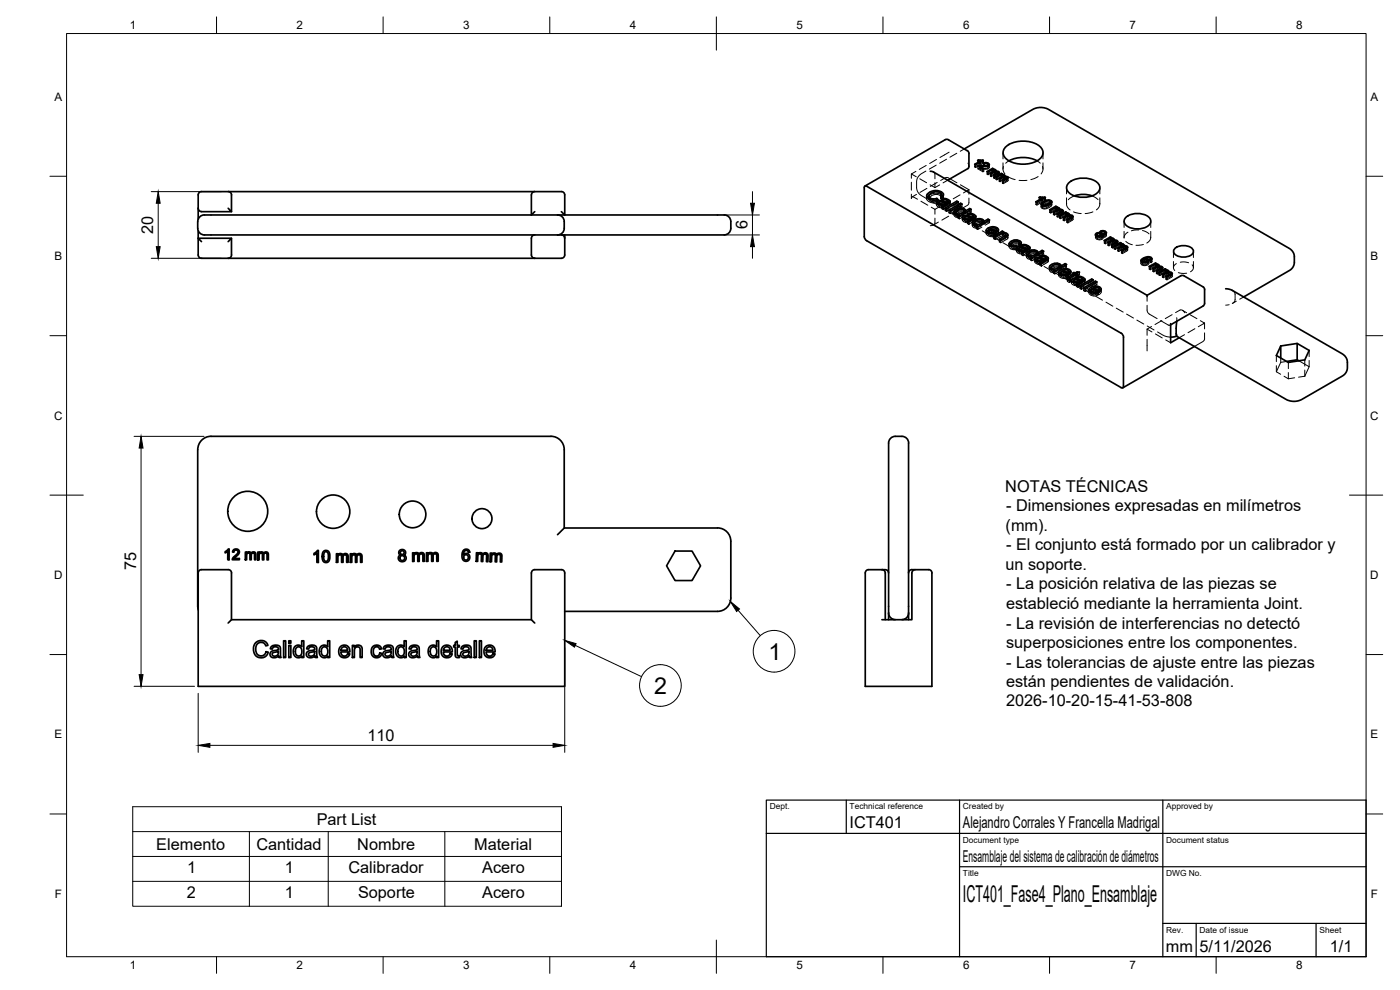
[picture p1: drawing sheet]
<svg xmlns="http://www.w3.org/2000/svg" width="420mm" height="297mm" viewBox="0 0 420 297" stroke-linecap="round" stroke-linejoin="round" font-family="sans-serif">
<!-- layer: Visible -->
<g fill="none" stroke="#000" stroke-width=".51">
<path d="M59.5 58.5v7.3M68.5 57.5a1.01 1.01 0 0 1 1 1M69.5 58.5v5M159.5 58.5v6l1-1M160.5 57.5a1.01 1.01 0 0 0-1 1M168.5 57.5h-108a.97 .97 0 0 0-1 1M168.5 57.5a1.01 1.01 0 0 1 1 1M169.5 58.5v6l-1-1M260.1 55.9l76.4 44.1M260.1 55.9l-.5-.1-.2 .5v14.7l.2 .7 .5 .5 76.7 44.2 .4-.5v-14.7l-.2-.7-.5-.6M278.7 58.8v.8M278.8 58.7l-.6 .5"/>
<path d="M279.2 51.4l1 .2 64.1 37 10.1-5.8h1M281.1 59.5l-1.6 .1-.6-.4-.2-.5 1.2-1 1.3-.2 1.1 .4 .2 .4-.2 .5 .6 .2 .2-.5-.1-.5-1.1-.7-1.4-.1-1.6 .5-.8 .9 .1 .5 .8 .7 1.2 .3 1.3-.2-.4-.4v.5M283 58.8l-.5-.4v.5M289.4 44.7l20.9-12.1 1.7-.4 2.3 .4 72.7 42 .8 .6 .6 1.3 .1 2.4-.3 .9-.8 1-14.1 8.3M290.3 45.2l-5.7-3.3-.7-.1-24.3 14M290.3 45.2l.5 .6-.1 4.6-6.3 3.7M293.7 48l-.3 .1 .9 .2v.3M294.1 49.9v.3M294.9 48.2v-.2l.2 .1-2.3 1.4-.3-.2 1.8-1M294.9 48h-1.2v.2M296.5 49.4l-.4-.4-.7 .1-.2-.2 .2-.1 1 .1 .4 .3 .1 .3-.8 .4h-2M296.5 49.4l-.5 .3-2.5 .2 1.5 .8 .3-.1-1.2-.7"/>
<path d="M296.5 49.4l.1 .4M297.9 50.5l-1.7 1 .3 .1 1.6-.7 .4 .2-.1 .2-1.2 .7 .3 .2 1.4-.7 .5 .1v.3l-1.2 .7 .3 .2 1.1-.7a.5 .5 0 0 0 0-.7 .5 .5 0 0 0-.7 0v.1M297.9 50.8l.2-.1-.2-.2v.4h.8l.2 .5M298.5 51.2v.4M299.5 51.8v.4M300.5 52l-1.6 1 .2 .2 1.4-.7 .6 .3M300.5 52.5l.7-.1 .3 .5M300.5 52.3l.3-.1-.3-.2v.5M301.1 52.8l-1.3 .8 .3 .1 1.4-.7 .6 .2M301.1 52.7v.4M301.5 53h.8a.32 .32 0 0 1 .2 .3 .32 .32 0 0 1-.3 .3l-1.1 .7-.3-.2 1.3-.9M302.1 43.8a8.6 8.6 0 0 1 10.4 .6 2.47 2.47 0 0 1-1.2 3.8 8.7 8.7 0 0 1-9.7-1 2.3 2.3 0 0 1 .5-3.4z"/>
<path d="M302.1 53.3v.4M302.8 48.3a9.4 9.4 0 0 1 8.5 0M312.2 59.1l-.3 .2 1 .1v.4M313.5 59.4v-.3l.2 .2-2.5 1.4-.3-.2 2-1.1M313.5 59.1h-1.3v.2M320.9 54.7a7.1 7.1 0 0 1 8.8 .5 2.1 2.1 0 0 1-1.1 3.2 7.2 7.2 0 0 1-8.2-1 1.89 1.89 0 0 1 .5-2.7zM322.4 58.8a8.2 8.2 0 0 1 5.3 0M59.5 62.5a1.01 1.01 0 0 0 1 1h9l-1-1M59.5 69.2v2.3h10l-1 1M60.5 72.5l-1-1v5a1.01 1.01 0 0 0 1 1h108M61.3 64.5h156M61.4 64.5a2 2 0 0 0-2 2 3.6 3.6 0 0 0 .5 3.4 4.9 4.9 0 0 0 3.4 .6h104"/>
<path d="M69.5 71.5v5a1.01 1.01 0 0 1-1 1M159.5 71.5v5M159.5 76.5a1.01 1.01 0 0 0 1 1M160.5 70.5a1.01 1.01 0 0 0-1 1M167.3 70.5h50M167.3 64.5a2 2 0 0 1 2 2 3.6 3.6 0 0 1-.6 3.4l-1.4 .6M168.5 70.5a1.01 1.01 0 0 1 1 1M169.5 70.5v6a1.01 1.01 0 0 1-1 1M217.3 64.5a2 2 0 0 1 2 2 3.6 3.6 0 0 1-.6 3.4l-1.4 .6M281.7 60.8l1 .5 1.1-.3M281.7 60.8l.4-.3 .5 .1 1.2 .4v.5M281.7 61l-.3 .2"/>
<path d="M281.7 60.8v.5M284.2 60.8l-1.9-.6-1.1 .3 .1 .6 1.6 .5v.4M284.5 60.5l-.6-.5h-.9l-.3-.3h1.3l1.2 .7-.2 .4-1.9 1.3-.4-.3 .2-.2M284.5 60.7l.4 .2M284.5 60.5l-.3 .3v.5M284.5 60.5v.6M286.5 64.1l.4-.4v.6M287.1 63.3l1.1-.5h.7l.4 .4-.2 .5-1.3 .5-.9-.3zM287.2 60.4l-3.6 2 .5 .2 3.5-2-.4-.2v.5M287.3 61.6l-2.5 1.4 .4 .3 2.5-1.5-.4-.2v.5M288.3 61l.4 .2-.4 .3zM288.3 61l-.5 .3 .4 .2"/>
<path d="M289.3 63.5l.4 .3M289.3 63.3v.7M289.4 65.3l.9 .5 1.2-.3M289.4 65.3l.4-.3h.6l1.1 .5v.5M289.4 65.5l-.3 .1M289.4 65.3v.5M289.8 63.3l-.3-.5-.9-.4-.9 .1-.8 .4a.87 .87 0 0 0-.4 1.2 .87 .87 0 0 0 1.1 .4l.2-.1v.4M291 63.1v-.5l.5 .2-3.6 2.1-.4-.3 .3-.2M291 62.6l-1.2 .7v.5M291.9 65.3l-1.7-.7-1.3 .3-.1 .3 .3 .4 1.5 .4v.4M292.2 64.9l-.6-.5h-.9l-.3-.2 1.2-.1 .9 .4 .4 .5-2.1 1.5-.4-.2 .2-.3M292.2 65.2l.4 .2"/>
<path d="M292.2 64.9l-.3 .4v.5M292.2 64.9v.7M292.4 66.9l-.4 .3M292.4 66.9v.6M292.5 66.6l1.3-.6h.6l.5 .4-.6 .7-1 .3-.7-.2zM294.9 66.7l.3 .3M294.9 66.5v.7M295.2 67h.1M295.3 66.5l-.2-.5-.8-.4-1 .1-1 .4a.9 .9 0 0 0-.2 1.2 .9 .9 0 0 0 1.2 .3v.4M296.5 69.9l1 .3 .9-.1-.3-.3v.4M296.5 66.3v-.5l.5 .2-3.6 2-.4-.2 .3-.2M296.5 65.8l-1.2 .7v.5"/>
<path d="M296.5 69.2l.5 .6h1.1M296.5 69.2l.4-.5 2 1.1 .5-.3 .3-.5-.4-.6-.5-.2h-1.7l-1.1 .8v.5l.5 .4M296.5 69.3l-.4 .3M296.5 69.3v.6M297.3 68.5l.9-.1 .7 .2 .2 .3-.3 .9M297.3 68.9v-.4l1.5 .9M297.3 68.9h.1M299.1 69.1h.1M299.1 68.9v.8M299.1 69.1l.4 .3M300.8 69.3l-2.6 1.5 .5 .3 2-1.1 .9 .2 .2 .2-.1 .3-1.8 1.1 .4 .2 1.9-1.1 .3-.3-.7-.7-1-.1v.2v-.7l.4 .3-.4 .2M301.8 70.7l.4 .2"/>
<path d="M301.8 70.5v.6M303.4 73.2l.6 .6 1-.2M303.4 73.2l.6-.6 1.1-.3 .7 .3 .1 .3-.1 .2 .4 .2 .3-.5-.3-.4-.8-.4h-.9l-1.2 .5-.4 .5v.5l.5 .4 .9 .2 1.1-.2-.4-.3v.4M303.4 73.3l-.4 .3M303.4 73.2v.7M305.4 75h.1M305.7 74.7l.9 .5 1.2-.4M305.7 74.7l.3-.4 .6 .1 1.2 .4v.5M305.7 74.9l-.3 .1M305.7 74.6v.6M305.9 73.1l.4 .2M305.9 72.8v.4"/>
<path d="M308.1 74.6l-1.9-.6-1.1 .3 .1 .6 1.6 .5v.4M308.5 74.3l-.7-.5h-.8l-.4-.3h1.3l.9 .4 .3 .4-.2 .4-1.9 1.2-.4-.2 .2-.3M308.5 74.5l.3 .2M308.5 74.3l-.4 .3v.5M308.5 74.3v.6M308.6 76.3l-.4 .3M308.6 76.2v.7M308.8 75.9l1.2-.6 .7 .1 .4 .4-.4 .5-1.1 .5-.8-.3-.2-.3zM310.9 78.2h.1M311.1 76l.3 .4M311.1 75.8v.8M311.2 77.8l.9 .5 1.2-.3"/>
<path d="M311.2 77.8l.2-.2 .6-.1 1.3 .5v.5M311.2 78l-.3 .2M311.2 77.8v.6M311.4 76.4h.1M311.5 75.9l-.2-.5-.8-.4-1 .1-1 .4a.87 .87 0 0 0-.2 1.2 .87 .87 0 0 0 1.1 .3h.2v.4M312.6 60.9l1.7-.9 .9 .1 .5 .4-.4 .7-1.4 .6-1.2-.2-.3-.3zM312.8 75.6v-.5l.4 .3-3.6 2-.4-.2 .4-.2M312.8 75.1l-1.3 .8v.5M312.9 61.5l-.2 .1M312.9 61.3v.4M312.9 61.1l1.5-.8 .9 .2-.3 .5-1.3 .6-.7-.1zM313.6 77.8l-1.9-.6-1 .3-.1 .3 .1 .3 1.6 .5v.4"/>
<path d="M314 77.5l-.5-.5h-1l-.4-.3h1.4l1.1 .8-.1 .3-1.9 1.3-.5-.3 .2-.2M314 77.7l.3 .2M314 77.5l-.4 .3v.5M314 77.5v.6M315.3 61l.1 .1M315.3 60.6v.6M315.6 80l1.4-.7 .6 .1 .4 .4-.3 .5-1.1 .4-.9-.2zM316.9 61.9l-1.9 1 .3 .2 1.6-.8 .6 .4M316.9 62.3v-.1l.7 .1 .4 .3-.1 .2M316.9 62.2l.2-.2-.2-.1v.4M317.5 62.7l-1.4 .9 .3 .1 1.1-.6M317.5 63.1h.1"/>
<path d="M317.5 62.6v.5M317.9 63l.1-.2 .6 .1 .5 .4-1.6 1.1-.3-.2 1.4-1-.6-.2-.5 .1M318 80l.3 .3M318 79.8v.8M318.4 79.8l-.2-.5-.9-.3-1 .1-1 .5a.85 .85 0 0 0-.2 1.1 .85 .85 0 0 0 1.1 .3h.3v.4M318.6 63.7h.1M318.6 63.3v.4M319.7 79.6v-.5l.4 .2-3.6 2.1-.4-.2 .4-.2M319.7 79.1l-1.3 .7v.5M319.8 63.6l-1.8 1 .3 .2 1.4-.7 .7 .1v.3l-1.3 .8 .3 .2 1.2-.7h.9l-.1 .4-1.3 .7 .4 .2 1.5-1-.4-.5-.6-.1-.1 .2M319.8 64l.3-.1 .6 .2 .2 .4M319.8 63.9l.3-.2-.3-.1v.5"/>
<path d="M320.5 64.8h.1M320.5 64.3v.5M321.6 65.4h.1M321.6 65v.4M329.2 70.8l-.2 .1M329.2 70.5v.4M330.2 69.9l-.6-.1-.6 .3-.2 .4 .3 .4M330.2 70.1v-.7l.9-.2 .9 .5-.2 .5M330.4 70.2l-.8-.1-.4 .4 .3 .3 .6 .1 .5-.4M330.4 70.2l.2 .3M330.5 69.8l.5-.3 .6 .3M330.5 69.8l.5 .3 .6-.3"/>
<path d="M330.5 70.1l-.1 .1M330.5 69.8v.4M330.6 70.8l.1 .1M330.6 70.5v.5M330.7 70.9h.1M330.9 70.8v-.5l.1 .3-.4 .4-.7 .1-.8-.2M331.6 70.2l.1 .1M331.6 69.8v.5M331.8 70.2l-.9 .1M333.2 71.1l-1.8 1.1 .3 .1 1.5-.7 .6 .1v.3l-1.3 .8 .3 .2 1.5-.8 .6 .1v.3l-1.3 .8 .3 .2 1.6-1.1-.5-.4-.6-.1-.1 .2M333.2 71.6v-.2l.8 .1 .3 .3v.2M333.2 71.4l.3-.1-.3-.2v.5"/>
<path d="M333.9 72.3h.1M333.9 71.8v.5M335 72.5v.4M336.2 72.8l-1.9 1.1 .4 .1 1.4-.7 .8 .3M336.2 73.1l.3-.2-.3-.1v.5v-.2l.9 .2 .2 .4M336.9 73.6l-1.5 .9 .4 .2 1.4-.8 .7 .1v.3l-1.4 .8 .3 .2 1.6-1-.4-.5-.6-.1-.1 .2M336.9 74h.1M336.9 73.5v.5M338 65.2a5.6 5.6 0 0 1 7.2 .4 1.95 1.95 0 0 1-1.6 2.7 5.6 5.6 0 0 1-6-1.2 1.51 1.51 0 0 1 .4-1.9zM338 74.2v.4M342.8 78.5l-.2 .1M342.8 78.3v.4"/>
<path d="M343 78l1.1-.2a.44 .44 0 0 1 .2 .6 .44 .44 0 0 1-.6 .2l-.8-.1zM343.6 77.6l1.2-.3 .5 .3M344.4 78.5l.1 .1M344.4 78.2v.5M344.5 78.6h.1M345.3 77.6l-.2 .3 .4 .1a.69 .69 0 0 0-.1-.8 .69 .69 0 0 0-.8-.2l-1.8 .7-.4 .4 .1 .4 1.3 .4 1-.6-.1-.3-.3-.3-.8-.1v.2M345.3 77.6v.3M346.8 78.9l-1.9 1 .3 .2 1.5-.7 .7 .3M346.8 79.2l.2-.1-.2-.2v.5l.3-.2 .6 .2 .1 .5M347.4 79.7l-1.4 .9 .3 .2 1.5-.8 .7 .3M347.4 79.7v.4M352.6 74.6a4.1 4.1 0 0 1 5.5 .4 1.8 1.8 0 0 1-1.9 2 3.2 3.2 0 0 1-4-1.6z"/>
<path d="M315.1 80.6l.4-.4v.7M318.2 82.5l.9 .2 1.1-.1-.4-.3v.4M318.3 81.8l.4 .5h1.1M318.3 81.8l.4-.5 1.9 1.1 .6-.4 .2-.5-.3-.5-.6-.3h-1.6l-.9 .5-.3 .4 .1 .5 .4 .4M318.3 81.8l-.4 .4M318.3 81.8v.7M318.3 80.3v.1M319.1 81.1l1-.2 .5 .2 .2 .4-.3 .4v.4M319.1 81.5v-.4l1.4 .8M319.1 81.5h.1M320.8 81.7l.4 .2M320.8 81.5v.8"/>
<path d="M321 83.4l.3 .3-.3 .3M321 83.7l-.3 .1M321 83.5v.5M322.2 84.2l.4 .4 .7 .1 1-.3M322.2 84.2l.2-.3h.6l1.3 .5v.5M322.2 84.4l-.3 .1M322.2 84.2v.5M322.3 82.1l-1.9 1.2v.3l.6 .4M322.3 81.8l-.3 .2 .3 .1v.5v-.8l.3 .1M323 82.6v-.4l.5 .3-.3 .1-.5-.2-1.7 1M323 82.5v.1M323.3 82.1v-.5l.7 .1-1 .5"/>
<path d="M323.3 81.6l-.7 .3v.6M324.6 84.7v-.5l.4-.5-.6-.4-.9 .1-.4-.3 .5-.2 1.3 .3 .7 .8-2 1.5-.5-.3 .2-.3M324.6 84.2l-1.7-.7-1.2 .3-.1 .4 .2 .3 1.5 .4v.4M325 84.1l.3 .2M325 83.8v.7M327.3 87.7l1 .3 1-.1-.4-.3v.4M327.4 87l.4 .6h1.1M327.4 87l.4-.5 1.9 1.1 .6-.3 .2-.6-.4-.5-.7-.3-1.5 .1-1.1 .9 .1 .4 .4 .4M327.4 87.1l-.4 .3M327.4 87.1v.6M327.6 83.7l-3.5 2.1 .4 .2 3.6-2-.5-.3v.5M328.2 86.3l.8-.1 .8 .2 .1 .4-.3 .4v.4"/>
<path d="M328.2 86.7v-.4l1.4 .9M328.2 86.7h-.1M328.7 84.4l-3.5 2 .4 .2 3.6-2-.5-.2v.4M329.9 86.9l.4 .3M329.9 86.7v.8M344.3 88.6v.3M347.4 80.1h.1M347.8 80l.7-.1 .5 .5-1.7 1-.3-.2 1.5-.9M348.5 80.7v.1M348.5 80.3v.5M349.7 80.7l-1.9 1 .3 .2 1.5-.8 .7 .3M349.7 81l.2-.2-.2-.1v.4v-.2l.7 .2 .3 .2v.3"/>
<path d="M350.3 81.4l-1.5 .9 .3 .2 1.4-.7 .8 .1v.3l-1.4 .8 .3 .1 1.6-.9-.4-.5-.7 .1M350.3 81.8v.1M350.3 81.4v.5M351.3 97.1v5.7l2.6-1.5M351.4 82.5h.1M351.4 82.1v.4M353.2 96.4l-.2 1.9 .1 2.6M355.3 82.8l5.7 3.2 .5 .9M361.5 86.9v4.1M361.5 91l-.5 .8-9.7 5.7M367.8 86.6l2 .5 33.1 19.1 1 1 .4 1.2v2.3l-.4 1.2-1 .9-12.3 7.1-1.9 .5-1.4-.1-1.2-.4-33-19M353.1 100.9l-1.8 .2"/>
<path d="M358.5 104l-21.5 12.4M384.4 103.8l-1.3 2.9 3.6 2 4.9-.7 1.3-2.9-3.6-2.1v5M384.4 103.8v3.6M389.3 103l-4.9 .8M389.8 108.3l-.5-.3-3.2 .4M169.3 158.4v-23.5a4 4 0 0 0-4-4h-102a4 4 0 0 0-3.9 4l-.1 47 .2 1.1M67.6 165.5l1.2-.8-.1 3.2h-.4l.1-2.5-.8 .5zM70 165l.8-.3 .9 .4v1l-1.4 1.5h1.5v.3h-2.1l.2-.5 1.5-1.7-.4-.7-.5 .1-.3 .6-.4-.1zM73.6 165.6h.4v.4l.5-.4 .6 .1a.45 .45 0 0 0 .4 .2 .45 .45 0 0 0 .4-.3h.1a.69 .69 0 0 1 .8 .8v1.6h-.4v-1.7l-.3-.4-.6 .3-.1 1.8h-.4v-1.9l-.6-.1-.4 .4v1.6h-.4zM77.4 165.6h.3v.4l.5-.4 .6 .1a.38 .38 0 0 0 .4 .3 .38 .38 0 0 0 .4-.4h.1a.66 .66 0 0 1 .8 .8v1.6h-.4v-1.8l-.3-.3-.6 .5v1.6h-.4l-.1-1.9-.7-.1-.2 .5v1.5h-.4zM94.2 166l1.1-.9h.2v3.6h-.4v-2.8l-.9 .6zM97 165.5l.6-.4 1 .4 .4 1-.1 1.3a1.16 1.16 0 0 1-1.4 1 1.16 1.16 0 0 1-.8-1.6z"/>
<path d="M97.4 165.7l.6-.2 .5 .7v1.7l-.5 .5-.5-.1-.3-.5-.1-1.2zM101 166.1h.4v.4l.4-.4h.7a.39 .39 0 0 0 .4 .4 .39 .39 0 0 0 .4-.3l.6-.1 .5 .5 .1 2.1h-.5v-1.9l-.4-.3a.64 .64 0 0 0-.6 .7v1.5h-.5v-2l-.4-.2-.5 .1-.2 .5v1.6h-.4zM105.1 166.1h.4v.4l.6-.4h.6a.39 .39 0 0 0 .4 .4 .39 .39 0 0 0 .3-.3l.8-.1 .4 .4v2.2h-.4v-2l-.5-.2a.64 .64 0 0 0-.6 .7v1.5h-.4l-.1-2-.3-.2-.5 .1-.2 .5v1.6h-.5zM119.9 165.2l.7-.3 .7 .1 .4 .6v.5a.34 .34 0 0 0-.4 .4 .34 .34 0 0 0 .4 .3l.2 .6-.1 .6-.5 .4-.7 .1-.6-.1-.4-.5-.1-.5 .3-.6a.3 .3 0 0 0 .3-.3 .3 .3 0 0 0-.3-.3l-.1-.5zM123.8 165.9h.4v.3l.6-.4 .6 .1a.33 .33 0 0 0 .4 .3 .33 .33 0 0 0 .3-.3l.5-.1 .6 .3 .2 2.3h-.5v-1.9l-.5-.3a.64 .64 0 0 0-.6 .7v1.6h-.4l-.1-2-.2-.3-.5 .1-.3 .6v1.6h-.5zM128 165.8h.4v.4l.6-.4 .6 .1a.33 .33 0 0 0 .3 .3 .33 .33 0 0 0 .4-.3l.7-.1 .4 .4 .1 2.2h-.4l-.1-2-.4-.3a.64 .64 0 0 0-.6 .8v1.5h-.5v-2l-.3-.2-.5 .1-.3 .5v1.6h-.4zM139.1 165.1l.6-.3a1 1 0 0 1 1.3 .9h-.5l-.1-.4-.4-.2-.7 .5-.2 .9 .4-.4h.7l.5 .2 .3 .7-.1 .7-.4 .5-1 .2-.6-.5-.2-.5v-1.3zM143 165.8h.4v.4l.4-.4 .7 .1a.39 .39 0 0 0 .4 .3 .39 .39 0 0 0 .4-.3h.7l.4 .4v2.2h-.4v-1.8l-.4-.5a.63 .63 0 0 0-.7 .8v1.5h-.5l.1-2-.3-.3-.5 .1-.3 .6-.1 1.6-.4-.1zM147.1 166h.4v.3l.5-.3h.7a.39 .39 0 0 0 .4 .3 .39 .39 0 0 0 .4-.3h.5l.5 .3 .1 2.3h-.4v-1.9l-.4-.4a.63 .63 0 0 0-.7 .8v1.5h-.5v-2.1l-.3-.2-.5 .1-.2 .6-.1 1.6-.4-.1zM159.5 171.9v14M167.3 160.4l2-2h46a4 4 0 0 1 4 4v17M168.5 170.9h-8a1.01 1.01 0 0 0-1 1"/>
<path d="M168.5 170.9a1.01 1.01 0 0 1 1 1v34h-110v-34a1.01 1.01 0 0 1 1-1h8a.97 .97 0 0 1 1 1v14.1l-1 .9M202.6 165.3h5.1l2.5 4.5-2.5 4.4h-5.1l-2.6-4.4zM219.3 179.4a4 4 0 0 1-4 4h-45.8M264.7 170.9h-4a1.01 1.01 0 0 0-1 1v34h20v-34a.97 .97 0 0 0-1-1h-4a1 1 0 0 0-1 1v14h-9M264.7 170.9h1a1 1 0 0 1 1 1M264.7 170.9a1.01 1.01 0 0 1 1 1v14M273.7 170.9h1M273.7 170.9a1.01 1.01 0 0 0-1 1M69.5 185.9h90l1 1M76.7 192.9l.9-.6 1.1-.1 .8 .2 .6 .6 .3 .6-.6 .2-.4-.7-.5-.3-1.3 .1-.6 .7-.2 .9 .2 1.5 .7 .7h1.1l.7-.5 .3-.7 .7 .2-.8 1.3-.8 .3h-.9l-.8-.2-.6-.5-.4-1-.1-.9 .1-1zM81.5 193.9l1.4-.3 1.1 .4 .4 3.3h-.7l-.1-.5-1.1 .5-1-.1-.5-.7 .2-.8 .7-.4 1.2-.2a.51 .51 0 0 0 .4-.6 .51 .51 0 0 0-.6-.4h-.2a.84 .84 0 0 0-1 .7l-.6-.1zM81.8 195.9l1.1-.3a.41 .41 0 0 1 .7 0 .41 .41 0 0 1-.1 .6l-.5 .6-.8 .1-.5-.4z"/>
<path d="M85.1 192.3h.6v5h-.6zM86.7 192.3h.6v.7h-.6zM86.7 193.6h.6v3.7h-.6zM88.4 194.1l1-.5 .7 .1 .5 .4v-1.8h.6v5h-.6v-.5l-.9 .5a1.96 1.96 0 0 1-1.6-1.2 1.96 1.96 0 0 1 .3-2zM89 194.3l.8-.2 .6 .5 .2 1.4-.6 .8h-.6l-.6-.6-.2-1zM92.4 193.9l1.1-.3 1.3 .3 .5 3.4h-.7l-.1-.5-1.1 .5-1-.1-.4-.5 .1-1 .6-.4 1.3-.2a.51 .51 0 0 0 .4-.6 .51 .51 0 0 0-.6-.4h-.2a.78 .78 0 0 0-1 .7l-.6-.1zM92.7 195.9l1.1-.3a.41 .41 0 0 1 .7 0 .41 .41 0 0 1-.1 .6l-.5 .6-.8 .1-.5-.4zM96.3 194l1.1-.4 .9 .5v-1.8h.7v5h-.6v-.5l-.9 .5a1.97 1.97 0 0 1-1.7-1.2 1.97 1.97 0 0 1 .5-2.1zM96.8 194.3l.8-.2 .7 .6v1.3l-.6 .8h-.5l-.7-.6-.1-1zM102.1 194.1l1.2-.5h.6l.6 .5 .4 .5 .1 1h-2.7l.3 .9 .6 .3h.6l.6-.7 .6 .1-.5 .8-1.4 .3-1.1-.6-.4-1.2zM102.6 194.4l.5-.3h.6l.5 .4 .2 .6h-2.1zM105.7 193.6h.6v.5l1.1-.5 1.1 .4 .2 .5v2.8h-.6v-2.6l-.3-.4-.4-.2-.5 .1-.4 .4-.1 2.7h-.7z"/>
<path d="M112 193.9l1.2-.3 .8 .3 .4 .4 .1 .4-.6 .1-.4-.6-.7-.1-.7 .8v1.2l.5 .7h.8l.4-.4 .2-.5 .6 .1-.3 .7-.5 .5h-1.4l-.7-.6-.3-1.5zM115.3 194l1.2-.4 1.3 .3 .4 3.4h-.6l-.1-.5-1.1 .5-1-.1-.5-.7 .2-.8 .5-.4 1.3-.2a.49 .49 0 0 0 .5-.6 .49 .49 0 0 0-.6-.4h-.3a.78 .78 0 0 0-.9 .7l-.6-.1zM115.6 196l1.2-.4a.41 .41 0 0 1 .6-.1 .41 .41 0 0 1-.1 .7l-.4 .5-.7 .2-.6-.3zM119.2 194l1.2-.4 .9 .5v-1.8h.6v5h-.6v-.5l-.9 .5a1.99 1.99 0 0 1-1.2-3.3zM119.7 194.3l.8-.2 .7 .6 .1 1.4-.6 .7h-.5l-.7-.6-.1-1.1zM123.1 194l1.2-.4 1.3 .3 .2 .5 .2 2.9h-.6l-.2-.5-1 .5-1.1-.2-.4-.7 .2-.7 .5-.4 1.3-.2a.49 .49 0 0 0 .5-.6 .49 .49 0 0 0-.6-.4h-.3a.78 .78 0 0 0-.9 .7l-.6-.1zM123.4 196l1.2-.4a.41 .41 0 0 1 .6 0 .41 .41 0 0 1-.1 .6l-.4 .5-.7 .2-.6-.3zM129 194l1.1-.4 .9 .5v-1.8h.6v5h-.5v-.5l-.9 .5a1.97 1.97 0 0 1-1.7-1.2 1.97 1.97 0 0 1 .5-2.1zM129.5 194.3l.8-.2 .6 .5 .1 1.4-.5 .8h-.6l-.6-.4-.2-1.1zM132.9 194l1.3-.4 .8 .2 .4 .4 .3 1.4h-2.7l.3 .9 .6 .3h.7l.5-.7 .6 .1-.5 .8-1.4 .3-1-.5-.3-.6-.1-.9zM133.3 194.4l.6-.3h.6l.5 .4 .1 .6h-2zM136.6 192.8l.6-.4v1.2h.6v.5h-.6v2.4l.2 .2h.4l.1 .6h-.8l-.4-.4-.1-2.8h-.4v-.5h.4z"/>
<path d="M138.7 193.9l1.4-.3 1.1 .4 .4 3.3h-.7l-.1-.5-1.1 .5-1-.1-.5-.7 .3-.8 .6-.4 1.2-.2a.51 .51 0 0 0 .5-.6 .51 .51 0 0 0-.7-.4h-.1a.84 .84 0 0 0-1.1 .7l-.6-.1zM139 196l1.1-.4a.41 .41 0 0 1 .7 0 .41 .41 0 0 1-.1 .6l-.5 .6-.7 .1-.5-.3zM142.3 192.3h.6v5h-.6zM143.9 192.3h.6v5h-.6zM145.6 194.1l1.2-.5h.6l.8 .5 .4 1.5h-2.7l.2 .9 .6 .3h.7l.5-.7 .7 .1-.6 .8-1.3 .3-.7-.2-.5-.4-.3-1.4zM146.2 194.4l.5-.3h.6l.5 .4 .1 .6h-2zM266.7 183.9v-50.1a2.49 2.49 0 0 1 2-2.9 3.6 3.6 0 0 1 3.4 .6l.6 1.4v51M266.7 183.9v2M266.7 183.9a2 2 0 0 0 2 2M272.7 183.9v2M272.7 183.9a2 2 0 0 1-2 2"/>
<circle cx="74.3" cy="153.4" r="6"/>
<circle cx="100" cy="153.5" r="5"/>
<circle cx="123.8" cy="154.3" r="4"/>
<circle cx="144.6" cy="155.6" r="3"/>
<circle cx="120.7" cy="165.8" r=".58"/>
<circle cx="120.7" cy="167.5" r=".73"/>
<circle cx="139.9" cy="167.3" r=".78"/>
</g>
<!-- layer: Hidden -->
<g fill="none" stroke="#000" stroke-width=".3">
<path d="M273.5 58.3v1.2a.44 .44 0 0 1 .2-.4 .44 .44 0 0 1 .5 0l1.2 .7M273.5 52.2v1.3M273.5 54.7v2.4M273.5 52.2l1.5 .9M274.9 51.4l-1.4 .8M275.1 58.3l-1.4 .8M276 53.6l2.1 1.2M277.9 51.3l-1.8 1.1-.8 1-.2 1v2.1l.7 1.6 2.5 1.6M278 49.6l-2.1 1.2M278.1 58.8v.8M278.2 56.5l-2.1 1.2M278.2 59.2l.1 .9 1.2 .7 1.9-.1 .1-.8"/>
<path d="M278.7 59.6h.1M279.1 55.4l1.5 .9M280.2 51.6l.4 .5v1.5M280.6 54.8v1.5M281 49.6l-2.1 1.1M281.1 47.8l-2.1 1.3M281.1 60v.3l.4 .4M281.3 54.7l-2.1 1.2M282 55.5l-1.4 .8M282.3 58.8v.8l.2-.4-.1-.4-1.2-.5-1.5 .4-1 .8 .1 .5 .9 .5 1.4-.2M282.3 54.2l1.3-.8 .7-.1 2.9 1.5M282.5 58.4l-1.8-.4-1.9 .7"/>
<path d="M282.5 58.9v.3M282.7 59.7v.8l.8-.1 1 .3M282.9 59v.8l-.6-.2M283 60v.8l-.3-.3M283 58.8l.1 .6-.2 .4M283.1 58.4v.8M284.1 47.8l-2.1 1.2M284.4 54.1l-1.4 .8M284.8 45.7l-2.7 1.6M287.1 46l-2 1.2M288.1 58.5l-2 1.2M288.2 55.4l2.6 1.5"/>
<path d="M289.4 44.7l-1.2 .7M290.5 48.9l.3 1M290.8 56.9l-1.6 1M290.8 59.4l-.1 1.9-1.9 1.2M290.8 56.9v1.4M292.8 49.5v.8l-.3-.2M293.4 48.1v.9l.3-.2M293.5 49.9v.8l2.5-.2 .5-.3M293.5 50.7l1.5 .8v-.8M293.7 48.2v.6l1.2 .1M294.1 50.7h.9M294.1 50.2v.5"/>
<path d="M294.1 50.7l1.2 .7M294.3 48.6v.5l-.9-.1M294.3 49.1l-1.8 1v-.8M295.1 48.1v.9l-.2-.1v-.7M295.1 49l-2.3 1.3M295.2 48.9v.9l1.2-.1 .1 .5M295.3 50.6v.8l-.3 .1M295.4 49.1v.8l-.2-.1M295.4 49.9l.7-.1 .4 .4M296.2 52.3l.3 .1M296.5 51.6v.8l1.4-.7 .6 .3-1.3 .8v-.8M296.6 49.8l.3 .4-.3 .4-1.6 .1"/>
<path d="M296.6 49.8h.1M296.9 49.4v.8M297.5 52.2v.8l-.3-.2M297.9 51.3l-1.7 1v-.8M298.1 51.5l-.2-.2v-.4v.7l.8 .2 .2 .4M298.1 50.7v.8l-.2 .1M298.2 52.6v.8l1.3-.9-.7-.2-1.3 .7M298.5 52.8v.8l-.3-.2M298.5 51.6v.4M298.9 51.5v.7h.5l.5 .4M298.9 53.8l.2 .2M298.9 51.2v.8"/>
<path d="M299.1 53.2v.8l1.4-.7 .6 .3M299.5 52.2v.4M299.8 53.6v.8l1.3-.8M299.9 52.6l-1.4 1M299.9 51.8v.8M300.1 53.7v.8l-.3-.1M300.5 52.5v.4l.3 .1M300.5 52.9l-1.6 .9v-.8M300.5 52.5v.6l.9 .2 .1 .4M300.8 52.2v.8l-.3 .1M301 45.8v1.9M301 48.9v1.8"/>
<path d="M301.1 54.3v.8l-.3-.1M301.1 53.1v.4M301.2 50l-.1 1.3 .5 .9M301.5 53v.7l.7 .1 .3 .3M301.6 52.8v.8M302.1 54.1l-.7-.2-1.3 .6M302.1 54.1l-1.3 .9v-.9M302.1 53.7v.4M302.5 53l2.2 .9M302.5 54.1l-1.4 1M302.5 53.3v.8M302.8 48.3l-1 .7"/>
<path d="M305.8 54.1h2.4M311.3 48.3l.9 .7M311.6 53l-2.2 .9M311.9 59.3v.8l.3-.2M312.2 59.3v.6l1.3 .1M312.9 59.8v.4l-1-.1M312.9 50v1.3l-.5 .9M313 45.8v1.9M313 48.9v1.8M313.7 59.3v.8l-.2-.1v-.6M320.1 56.3v1.9M320.1 59.4v1.8"/>
<path d="M322.4 58.8l-1.8 1.1M327.7 58.8l1.8 1.1M330.1 56.3v1.9M330.1 59.4v1.8M276.4 60.4l2 1.2M279.3 60.3l2.1 1.2M279.5 62.2l1.1 .6M280.6 65.5v1.4a1.17 1.17 0 0 1-1.4 .8M280.6 62.8v1.5M281.1 60.7v.9M281.4 61.2l-.3 .4 .5 .5 1.3 .3v-.4M281.6 66.6l-1.4 .9"/>
<path d="M281.7 61.7l1.1 .5 1-.4M281.7 61h.9l1.2 .5M281.7 61.3v.3M281.9 62l-1.3 .8M282.4 62.1l2.1 1.2M282.7 61.8v.8l.4 .3v-.8M282.9 62.4l-.2 .2M283 60.8h.8l.7 .5M283.6 62.4v.8l1.3-.7M283.6 63.2l.5 .3M283.8 61.5v.3l-1.4-.5-.5 .1-.2 .3M283.8 61.5l.4 .1"/>
<path d="M284.1 62.6v.9l1.2-.8M284.5 61.3l-.3 .3v-.3M284.5 61.1v.2M284.7 64.9l-2 1.1M284.8 63.8l.4 .3M284.9 60.9l.3 .5M285 60.8v.8l-1.9 1.3M285 60.2l-2 1.3M285.2 61.4l-.2 .2M285.2 60.5v.8M285.5 63.9l2.1 1.2M286.3 63.7v.8"/>
<path d="M286.5 64.1a.98 .98 0 0 0 .2 1 .98 .98 0 0 0 1.1 .2v-.5M286.9 64.3v.2M287 64.2l1.3-.6 .7 .1 .3 .3-.2 .5-1.1 .5-1-.2zM287.2 60.9v.3l.4 .2M287.2 61.2l-1.3 .7M287.3 62.1v.3l.4 .2M287.3 62.4l-2.5 1.4v-.8M287.5 64.6v.9l.3-.2M287.5 65.5l.4 .2M287.6 60.6v.8l-1.2 .8M287.7 61.8v.8l-2.5 1.5v-.8M287.8 61.3v.8l.5-.3"/>
<path d="M287.8 62.1l.4 .2M287.8 63.1l-2.1 1.2M287.9 64.9v.8l1.3-.7M288.6 65.7l2.1 1.2M288.7 61.2v.9l-.5 .2v-.8l.5 .6M288.8 66l.3 .4 .8 .4 .7 .1v-.5M288.8 65.2v.8M289.1 65.6l-.3 .4M289.3 63.5l-1.1-.2-1.3 .4M289.3 64v.1M289.4 66.1l1 .5 1.1-.3M289.4 65.5h.8l1.3 .5"/>
<path d="M289.4 65.8v.3M289.7 63.8l.1 .3M289.8 63.2v.8M290.4 66.3v.8l.4 .3v-.9M290.4 64.2v.8l.7-.2 1.1 .4M290.6 66.9l-.2 .2M290.7 64.4v.9l-.3-.3M290.7 65.3l.8-.1 .7 .5M291 63.1v.3l.5 .2M291 63.4l-1.2 .7v-.3M291.5 62.8v.8l-1.3 .8M291.5 66v.3l-1.6-.5-.5 .3"/>
<path d="M291.5 66l.4 .1M291.7 67.4l2.1 1.3M291.8 66.8v.9M292 67.2v.1a.99 .99 0 0 0 .3 1 .99 .99 0 0 0 1 .1v-.4M292.2 65.7l-.3 .4v-.3M292.2 65.6v.2M292.4 67.5v.2M292.6 67.3l1.3-.5 .6 .1 .4 .4-.5 .5-.9 .4-1-.3zM292.6 65.4l.3 .3-.2 .4M292.7 65.3v.8l-1.9 1.3M292.9 65v.8M293 67.8v.8l.3-.2"/>
<path d="M293 68.6l.4 .3M293.4 68v.9l1.3-.8M294.8 69.2l2 1.2M294.9 66.7l-1.1-.3-1.4 .5M294.9 67.2v.1M295.3 66.4v.8M296 70l.5 .7 1.1 .3 .8-.1v-.8M296 69.2v.8M296.1 69.6l-.1 .4M296.5 66.3v.3l.5 .2M296.5 66.6l-1.2 .7v-.3v.3M296.5 70.1l.6 .5h1"/>
<path d="M296.5 69.9v.2M296.9 68.7v.9l-.4 .5M296.9 69.6l2 1.1v-.9M297 66v.8l-1.3 .7M297.3 68.9l-.8 .4M297.3 69.3l1.3-.1 .5 .4-.3 .6v-.4M297.3 68.9v.4l1.5 .9M297.3 68.9h1l.8 .2M297.9 71l2.1 1.2M298.1 70.2v.4l.3 .3M298.2 71.6l.5 .3M298.7 71.1v.8l1.9-1h.9l.3 .3-.2 .4-1.7 1v-.8"/>
<path d="M299.1 69.7v.1M299.5 69.4l.1 .7-.7 .6M299.7 69v.8M300.3 72v.8l-.4-.2M300.8 70.2l-2.6 1.4v-.8M301 72.8l2 1.2M301.2 70.4l-.4-.4v.6l1 .1M301.2 69.6v.8l-.4 .2M301.8 71.1v.2M302.2 70.9l.3 .4-.1 .3-2.1 1.2M302.5 70.5v.8M302.8 73.2v.8"/>
<path d="M303 73.6l-.2 .4M303.4 73.9v.2M304.1 74.6l2 1.2M305 74v.5l.4 .2M305.1 75.4l.3 .4 .8 .4h.6v-.4M305.1 74.6v.8M305.4 73.9v.8l-.8 .2-1.1-.2-.7-.7M305.4 75l-.3 .4M305.7 75.5l1 .5 1.1-.3M305.7 74.9l.8-.1 1.3 .5M305.7 75.2v.3M305.8 73.1v.9l.1-.4-.2-.3-1-.1-.7 .3-.6 .5 .6 .6 1-.1"/>
<path d="M305.9 73.1l-1.2-.3-1.3 .5M305.9 73.2v.4M306.2 73.3v.9l-.4-.2M306.3 73.3l.2 .5-.3 .4M306.5 72.9v.8M306.6 75.7v.8l.4 .2v-.8M306.6 73.5v.8l1-.1 .9 .3M306.8 76.2l-.2 .3M307 73.8v.8l-.4-.3M307 74.6h.7l.8 .5M307.2 76.4l2 1.2M307.8 75.3v.4l-1.5-.6-.5 .2-.1 .2"/>
<path d="M307.8 75.3l.3 .2M308.1 76.2v.8M308.2 76.6v.1a.99 .99 0 0 0 .3 1 .99 .99 0 0 0 1.1 .1v-.4M308.5 75.1l-.4 .4v-.4M308.5 74.9v.2M308.6 76.9v.2M308.7 76.8l1.4-.7 .6 .1 .4 .4-.4 .5-1 .5-.9-.2zM308.8 74.7l.3 .5M308.9 74.6v.8l-1.9 1.3M309.1 75.2l-.2 .2M309.1 74.3v.9M309.2 77.2v.8l.4-.2"/>
<path d="M309.2 78l.4 .2M309.6 77.4v.8l1.3-.7M310.3 78.2l2 1.2M310.6 77.8v.8M310.9 78.2l-.3 .5 .4 .4 1.3 .3v-.4M311.1 76l-1.2-.2-1.3 .5M311.1 76.6v.1M311.2 60.7v.8l-.3-.1M311.2 78.7l1 .5 1.1-.4M311.2 78h.9l1.2 .5M311.2 78.4v.2M311.5 76.4v.3"/>
<path d="M311.5 75.8v.8M312.1 78.8v.9l.5 .2v-.8M312.1 76.7v.8l1-.1 .9 .3M312.3 79.4l-.2 .3M312.4 61.3v.8M312.5 77v.8l-.4-.3M312.5 77.8h.9l.6 .5-.4 .3v-.3M312.8 75.6v.4l.4 .2M312.8 76l-1.3 .7v-.3M312.9 60.2l-2 1.2v-.9M312.9 61.7v.4M312.9 61.9l1.4-.8h.6l.4 .2-.3 .5-1.3 .6-.7-.1z"/>
<path d="M313.2 75.4v.8l-1.2 .7M313.4 80l2 1.1M313.6 78.6l-.3-.1-.1 .3-1.6-.5-.4 .4M313.7 60.1l-2.5 1.4M314 78.1v.2M314.3 77.9l.3 .4-.1 .3M314.5 77.8v.8l-1.9 1.3M314.6 77.5v.8M315 63.8l.3 .1M315.3 61l-1.1-.1-1.3 .6M315.3 61.2v.2M315.3 63.1v.8l1.5-.7 .7 .3"/>
<path d="M315.4 61.1l.3 .2-.1 .4-1.8 1-1.2-.3-.2-.4 .3-.4M315.7 60.6v.8M316.4 63.7v.9l-.3-.2M316.9 62.3v.4l.2 .2M316.9 62.7l-1.9 1.1v-.9M316.9 62.3v.7l.6 .1v.3M317.1 62v.9l-.2 .1M317.2 64.2v.8l1.4-1-.8-.2-1.4 .8M317.5 64.4v.8l-.3-.2M317.5 63.5l-1.4 .9v-.8M317.6 63.1l.4 .3-.1 .2M317.9 63v.6l.7 .1"/>
<path d="M318 80l-1.4-.2-1.1 .4M318 65.5l.3 .1M318 62.7v.8M318.3 64.8v.8l1.4-.7 .8 .2-1.4 1v-.8M318.4 79.7v.8M318.6 63.7v.4M318.7 63.7l.4 .4M319.1 64.1l-1.6 1.1M319.1 63.3v.8M319.4 65.5v.8l-.3-.2M319.7 79.6v.3l.4 .3M319.7 79.9l-1.3 .8v-.4"/>
<path d="M319.8 64.1v.3l.3 .1M319.8 64.4l-1.8 1.1v-.9M319.8 64v.7l.9 .1 .2 .5M320.1 63.7v.8l-.3 .2M320.1 79.3v.9l-1.3 .7M320.1 61l.2 1 .8 1M320.1 65.9v.8l1.5-.9-.8-.3-1.4 .8M320.5 66.1v.8l-.4-.2M320.5 64.8v.3M320.9 64.7v.6l.7 .1M321 64.4v.8M321.6 65.4v.4"/>
<path d="M321.6 65.4l.4 .4M322 65.8l-1.5 1.1M322 65v.8M322.2 63.6l2.3 .5M328 63.6l-2.3 .5M328.8 70.4v.9M329 70.9l-.2 .4M329.2 70.9v.4M329.2 71.1l.5-.2 .7 .1a.46 .46 0 0 1 .1 .6 .46 .46 0 0 1-.7 .1l-.5-.2zM330.1 61l-.2 1-.9 1M330.1 69.7v.8M330.2 70.7l-1 .1"/>
<path d="M330.2 70.1v.6l-.1-.3 .3-.2M330.5 70.6l.4-.3 .7 .3M330.5 70.6l.1 .2M330.5 70.1l1.1 .1M330.5 70.2v.4M330.6 71v.3M330.9 70.8l.1 .8-.7 .3-1.1-.1-.4-.5M331 70.6v.8M331.4 73l.3 .2M331.6 70.6l-.3 .3h-.5M331.6 70.3v.3M331.7 72.3v.9l1.5-.8 .7 .3-1.4 .9v-.8"/>
<path d="M331.7 70.3l.3 .4M332 70.7l-.3 .4h-.8M332 69.9v.8M332.8 73v.8l-.3-.2M333.2 71.6v.3l.3 .2M333.2 71.9l-1.8 1.1v-.8M333.2 71.6v.6l.7 .1M333.5 71.3v.8l-.3 .1M333.6 73.4v.8l1.4-.9-.9-.3-1.3 .8M333.9 73.6v.8l-.3-.2M333.9 72.3v.4M333.9 72.3l.4 .2v.4"/>
<path d="M334.3 72.2v.7h.7v.4M334.3 74.7l.4 .2M334.4 71.9v.8M334.7 74v.9l1.5-.8 .7 .3M335 72.9l.5 .4M335.5 73.3l-1.6 1.1M335.5 72.5v.8M335.8 74.7v.8l-.4-.2M336.2 73.6l-1.9 1.1v-.8M336.5 73.8l-.3-.2v-.3v.6l.7 .1M336.5 72.9v.9l-.3 .1M336.5 75.1v.8l1.5-.9-.9-.3-1.3 .8"/>
<path d="M336.8 75.3v.8l-.3-.2M336.9 74.4l-1.5 .9v-.8M336.9 74v.3M336.9 74l.4 .2v.4M337.3 73.9v.7h.7M337.3 73.6v.8M337.4 66.4v1.8M337.4 69.4v1.9M337.9 72.4l.6 .5 1.3 .5M338 75v-.4l.4 .4M338.4 75l-1.6 1.1M338.4 74.2v.8"/>
<path d="M338.5 69.7l-.9 .8-.2 .9M341.8 69l-2.3 .2M342.4 78.2v.8M342.6 78.6l-.2 .6 .9 .5 1-.1 .5-.6M342.8 78.7v.4M342.9 69.2l.8 .2 1.1 .8M343 78.8l1.1-.2a.44 .44 0 0 1 .2 .6 .44 .44 0 0 1-.6 .2l-.7-.1-.2-.3zM343.2 73.3l-2.3 .3M343.6 77.8v.6l.8 .1M344.4 78.7v.3M344.5 78.6l.3 .4M344.8 78.2v.8"/>
<path d="M345.1 77.9v.8l.2-.4-.5-.2-1.2 .3M345.3 77.9v.5M345.3 71.1l-.2 1-.9 .8M345.4 66.4v1.8M345.4 69.4v1.9M345.5 78v.8l-.4-.1M345.7 78.5l-.3-.5-.8-.2-1.8 .7M345.7 78.5l-.2 .3M345.7 77.6v.9M346.8 79.7l-1.9 1.1v-.9M347 79.9l-.2-.2v-.3v.6l.6 .1M347 79.1v.8l-.2 .1"/>
<path d="M347.9 79.7v.8M352.2 75.4v1.9M352.2 78.5v1.8M353 79.1a1.25 1.25 0 0 0-.4 2.1M354.2 78.7l1.1-.1 1.4 .2M357.8 79.5a1.25 1.25 0 0 1-.5 2M358.2 75.4v1.9M358.2 78.5v1.8M314.9 80.2v.8M315.1 80.6a.99 .99 0 0 0 .3 1.1 .99 .99 0 0 0 1.1 .1v-.4M315.5 80.9v.2M315.7 80.7l1.2-.6 .7 .1 .4 .4-.4 .5-1.1 .5-.8-.2z"/>
<path d="M316.1 81.2v.8l.4-.2M316.1 82l.4 .2M316.4 81.7l2.1 1.2M316.5 81.4v.8l1.3-.7M317.7 81.8v.8M317.9 82.2l-.1 .7 1.1 .6 1.3-.1v-.8M318 80.6h.1M318.3 82.6l.4 .5h1.1M318.3 82.5v.1M318.3 80.4l.1 .3M318.7 81.3v.8l-.4 .5M318.7 82.1l1.9 1.1v-.8"/>
<path d="M319.1 81.9l1.2-.1 .5 .4-.3 .5v-.4M319.1 81.5v.4l1.4 .8M319.5 83.5l2.1 1.2M319.8 82.7v.4l.4 .3M320.3 83.4v.9M320.7 83.8l-.4 .5 .7 .5v-.8v.3M320.8 81.7l-1.4-.3-1.1 .4M320.8 82.3h.1M321 84.2l.3 .3M321.2 81.9l.2 .5M321.3 83.7v.8l-.3 .3M321.4 82.4l-.8 .8"/>
<path d="M321.4 81.5v.8M321.6 84.9l.3 .5 .9 .3 .5 .1v-.5M321.6 84.1v.8M321.9 84.5l-.3 .4M322 82v.8l.3-.2v.4l-.3-.2M322.2 85l.9 .5 1.2-.3M322.2 84.4h.7l1.4 .5M322.2 84.7v.3M322.3 83l-1.3 .7M322.3 82.6l.3 .2M322.6 82.5v.3l.4-.2M322.6 85.3l2.1 1.2"/>
<path d="M322.7 82.4v.8l-1.7 1M323 82.6v.4l.5 .3M323.1 85.2v.8l.5 .3v-.8M323.1 83.1v.8l1-.2 .9 .4M323.2 82.6v.9l-.5-.3M323.3 82.1v.3l.7 .1M323.3 82.4l-.3 .1M323.3 85.8l-.2 .2M323.5 82.5v.8l-.3 .2M323.5 83.4v.8l-.4-.3M323.5 84.2l.8-.1 .7 .6M324 81.7v.8l-1 .5"/>
<path d="M324.1 85.8v.8l1.3-.7M324.1 86.6l.4 .2M324.3 84.9v.3l-1.4-.5h-.5l-.2 .3M324.3 84.9l.3 .1M324.5 86v.8l1.3-.7M325 84.7l-.4 .3v-.3M325 84.5v.2M325.2 86.4v.8l1.3-.7M325.2 87.2l.4 .3M325.3 84.3l.3 .4M325.5 84.2v.8l-1.9 1.3M325.6 86.6v.9l1.3-.8"/>
<path d="M325.6 84.7l-.1 .3M325.6 83.9v.8M325.7 87.1l2.1 1.2M326.8 87.8l.6 .7 1.1 .3 .8-.1v-.8M326.8 87v.8M327 87.4l-.2 .4M327.4 87.9l.5 .5h1M327.4 87.7v.2M327.6 84.2v.3l.5 .3M327.6 84.5l-1.2 .7M327.8 86.5v.8l-.4 .6M327.8 87.3l1.9 1.2v-.9"/>
<path d="M328.1 84v.8l-1.3 .7M328.1 86.7l-.7 .4M328.2 87.2l1.2-.2 .5 .5-.3 .5v-.4M328.2 86.7v.5l1.4 .8M328.2 86.7h1l.7 .2M328.7 84.8v.4l.5 .2M328.7 85.2l-1.2 .7M328.8 88.9l2.1 1.2M328.9 88v.4l.4 .3M329.2 84.6v.8l-1.3 .7M329.9 87.5v.1M330.3 87.2l.2 .6-.8 .7"/>
<path d="M330.5 86.8v.8M331.9 90.7l2.1 1.2M335 92.5l2.1 1.1M338.1 94.2l2.1 1.2M341.2 96l2.1 1.2M344.3 91.6v1.6l.3 .7 2.7 1.7M344.3 88.9v1.5M344.3 98.7v1.9M344.3 98.7l1.4 .9M344.3 97.8l2.1 1.2M344.9 80.8l.3 .1M345.2 80.1v.8l1.5-.7h.5l.2 .3"/>
<path d="M345.6 98l-1.3 .7M346.3 80.8v.8l-.3-.2M347.3 81.4v.8l-.3-.2M347.4 99.6l2 1.2 1.9 .3M347.4 80.5l-1.4 .9v-.8M347.4 80.1v.4M347.5 80.1l.4 .3-.1 .3M347.8 82.5l.3 .2M347.8 80v.7l.8 .1 .4 .4M348.1 81.9v.8l1.5-.8 .7 .4M348.3 96.2l2.3 1.3a.44 .44 0 0 0 .5 .1 .44 .44 0 0 0 .2-.5M348.5 81.1l-.8-.3-1.4 .8"/>
<path d="M348.5 81.1l-1.5 .9v-.8M348.5 80.8v.3M348.7 96.2l-2.1 1.2M349 81.2l-1.7 1M349 80.3v.9M349.1 82.5v.8l-.3-.2M349.7 81.5l-1.9 1v-.8M349.9 83v.8l1.5-.9-.8-.3-1.5 .7M349.9 81.6l-.2-.1v-.4v.7h.6M349.9 80.8v.8l-.2 .2M350.2 83.1v.9l-.3-.2M350.3 82.3l-1.5 .8v-.8"/>
<path d="M350.3 81.9v.3M350.3 81.9l.5 .3-.1 .2M350.7 81.8v.6l.7 .1 .4 .4M350.8 81.4v.9M351.3 97.5l-.2 .1M351.4 82.5v.4M351.8 94.4l-2.1 1.2M351.8 82.9l-1.6 1.1M351.8 82.1v.8M352.8 93.8l1.3-.8a1.19 1.19 0 0 1 1.5 .8M353.1 95.3l.1 1.1M353.6 81.8l1.4 .2h1.1"/>
<path d="M354.9 93.1l1.2 .7M357.1 94.4l2.1 1.2M358.6 98.6l-2.1 1.2M360.2 96.2l1.3 .8v1.7M361.2 97.1l.3-.1zM361.2 97.1l-1.6 .9M361.5 99.9l-.1 2.2-2.9 1.9M368.9 91.4l-1.1 .2M369.8 87.1l.6 .4 .3 .8-.1 1.9-.6 .8M371 90.4l-1.2 .7M373.3 89.1l-1.3 .7M344.3 101.8v3.5"/>
<path d="M346.8 100.2l2 1.2M349.8 102l1.5 .8M353.1 100.2v.7M355.5 100.4l-1.6 .9M383.1 106.7v1.8M383.1 109.7v1.9M384.4 107.4v1.3M385.4 112.9l1.3 .8 1.8-.3M386.1 108.4l-1.7 .3-1.3 2.9 1.2 .7M386.7 108.7v1.9M386.7 111.8v1.9M389.8 108.3l3.1 1.7-1.3 2.9"/>
<path d="M391.6 112.9l-1.9 .3M391.6 108v1.8M391.6 111v1.9M392.9 105.1v1.9M392.9 108.2v1.8"/>
</g>
<!-- layer: Visible -->
<g fill="#000">
<circle cx="281.4" cy="61.2" r=".25"/>
<circle cx="283.8" cy="61.5" r=".25"/>
<circle cx="289.1" cy="65.6" r=".25"/>
<circle cx="291.5" cy="66" r=".25"/>
<circle cx="307.8" cy="75.3" r=".25"/>
<circle cx="324.3" cy="84.9" r=".25"/>
</g>
<!-- layer: BORDER -->
<g fill="none" stroke="#000" stroke-width=".3">
<path d="M20 10.1h390v276.9h-390zM65 5.1v5M115 5.1v5M165 5.1v5M215 5.1v10M265 5.1v5M315 5.1v5M365 5.1v5M15 52.9h5M410 52.9h5M15 100.7h5M410 100.7h5"/>
<path d="M15 148.6h10M405 148.6h10M15 196.4h5M410 196.4h5M15 244.2h5M410 244.2h5M65 287v5M115 287v5M165 287v5M215 282.1v9.9M265 287v5M315 287v5"/>
<path d="M365 287v5"/>
</g>
<!-- layer: TITLEBLOCK -->
<path d="M230 240.1h180v46.9h-180zM230 250h180M254 240.1v9.9M288 240.1v46.9M349 240.1v46.9M288 260.1h122M349 277.1h61M359 277.1v9.9M395 277.1v9.9" fill="none" stroke="#000" stroke-width=".36"/>
<!-- layer: Custom Tables -->
<path d="M39.8 242h128.7v29.9h-128.7zM39.8 249.5h128.7M39.8 257h128.7M74.8 249.5v22.4M98.5 249.5v22.4M133.5 249.5v22.4M39.8 264.4h128.7" fill="none" stroke="#000" stroke-width=".3"/>
<!-- layer: Balloons -->
<g fill="none" stroke="#000" stroke-width=".3">
<circle cx="232.3" cy="195.4" r="6.3"/>
<circle cx="198.2" cy="205.7" r="6.3"/>
</g>
<!-- layer: 0 -->
<path d="M169.5 192.1l3.4 1-.5 1.1zM219.2 180.5l2.7 2.2-.8 .8z" fill="#000" stroke="#000" stroke-width=".3"/>
<path d="M172.6 193.6l19.9 9.4M221.5 183.1l6.7 7.6" fill="none" stroke="#000" stroke-width=".3"/>
<!-- layer: FD_Dimensions -->
<g fill="none" stroke="#000" stroke-width=".3">
<path d="M45.4 57.5h21M225.8 57.5v3.5M45.4 77.5h21M47.5 61v13M217.4 64.5h10.5M217.4 70.5h10.5M225.8 64.5v6M225.8 74v3.5M40.2 130.9h21M42.3 134.4v68M169.5 194.3v31.4M40.2 205.9h18.2"/>
<path d="M59.5 208v17.7M63 223.6h103"/>
</g>
<path d="M47.5 57.5l.6 3.5h-1.2zM46.9 74h1.2l-.6 3.5zM225.3 61h1.1l-.6 3.5zM225.8 70.5l.6 3.5h-1.1zM42.3 130.9l.6 3.5h-1.1zM41.8 202.4h1.1l-.6 3.5zM59.5 223.6l3.5-.5v1.1zM166 223.1l3.5 .5-3.5 .6z" fill="#000" stroke="#000" stroke-width=".3"/>
<g font-size="7">
<text x="230.6" y="197.9">1</text>
<text x="196.3" y="208.2">2</text>
<text x="289" y="270.6">ICT401_Fase4_Plano_Ensamblaje</text>
</g>
<g font-size="4.9">
<text x="46" y="70.2" transform="rotate(-90 46 70.2)">20</text>
<text x="224.4" y="68.8" transform="rotate(-90 224.4 68.8)">6</text>
<text x="301.7" y="147.5">NOTAS TÉCNICAS</text>
<text x="301.9" y="153.4">- Dimensiones expresadas en milímetros</text>
<text x="301.8" y="159.3">(mm).</text>
<text x="301.9" y="165.2">- El conjunto está formado por un calibrador y</text>
<text x="40.9" y="171.2" transform="rotate(-90 40.9 171.2)">75</text>
<text x="301.8" y="171">un soporte.</text>
<text x="301.9" y="176.9">- La posición relativa de las piezas se</text>
<text x="301.9" y="182.7">estableció mediante la herramienta Joint.</text>
<text x="301.9" y="188.6">- La revisión de interferencias no detectó</text>
<text x="301.9" y="194.4">superposiciones entre los componentes.</text>
<text x="301.9" y="200.3">- Las tolerancias de ajuste entre las piezas</text>
<text x="301.9" y="206.1">están pendientes de validación.</text>
<text x="301.9" y="212">2026-10-20-15-41-53-808</text>
<text x="110.3" y="222.2">110</text>
<text x="95" y="247.5">Part List</text>
<text x="255" y="248.5">ICT401</text>
<text x="289" y="248.5">Alejandro Corrales Y Francella Madrigal</text>
<text x="46.9" y="255">Elemento</text>
<text x="76.9" y="255">Cantidad</text>
<text x="107.2" y="255">Nombre</text>
<text x="142.3" y="255">Material</text>
<text x="56.2" y="261.9">1</text>
<text x="85.5" y="261.9">1</text>
<text x="104.6" y="261.9">Calibrador</text>
<text x="144.7" y="261.9">Acero</text>
<text x="289" y="258.6">Ensamblaje del sistema de calibración de diámetros</text>
<text x="56" y="269.4">2</text>
<text x="85.5" y="269.4">1</text>
<text x="107.4" y="269.4">Soporte</text>
<text x="144.7" y="269.4">Acero</text>
<text x="349.9" y="285.7">mm</text>
<text x="360" y="285.5">5/11/2026</text>
<text x="399.1" y="285.7">1/1</text>
</g>
<g font-size="3.5">
<text x="39" y="8.8">1</text>
<text x="89" y="8.8">2</text>
<text x="139" y="8.8">3</text>
<text x="189" y="8.8">4</text>
<text x="239" y="8.8">5</text>
<text x="289" y="8.8">6</text>
<text x="339" y="8.8">7</text>
<text x="389" y="8.8">8</text>
<text x="16.3" y="30.2">A</text>
<text x="411.3" y="30.2">A</text>
<text x="16.3" y="78">B</text>
<text x="411.3" y="78">B</text>
<text x="16.2" y="125.9">C</text>
<text x="411.2" y="125.9">C</text>
<text x="16.2" y="173.7">D</text>
<text x="411.2" y="173.7">D</text>
<text x="16.3" y="221.6">E</text>
<text x="411.3" y="221.6">E</text>
<text x="16.4" y="269.4">F</text>
<text x="411.4" y="269.4">F</text>
<text x="39" y="290.8">1</text>
<text x="89" y="290.8">2</text>
<text x="139" y="290.8">3</text>
<text x="189" y="290.8">4</text>
<text x="239" y="290.8">5</text>
<text x="289" y="290.8">6</text>
<text x="339" y="290.8">7</text>
<text x="389" y="290.8">8</text>
</g>
<g font-size="2.5">
<text x="231" y="242.9">Dept.</text>
<text x="255" y="242.9">Technical reference</text>
<text x="289" y="242.9">Created by</text>
<text x="350" y="242.9">Approved by</text>
<text x="289" y="252.8">Document type</text>
<text x="350" y="252.8">Document status</text>
<text x="289" y="262.9">Title</text>
<text x="350" y="262.9">DWG No.</text>
<text x="350" y="279.9">Rev.</text>
<text x="360" y="279.9">Date of issue</text>
<text x="396" y="279.9">Sheet</text>
</g>
</svg>
